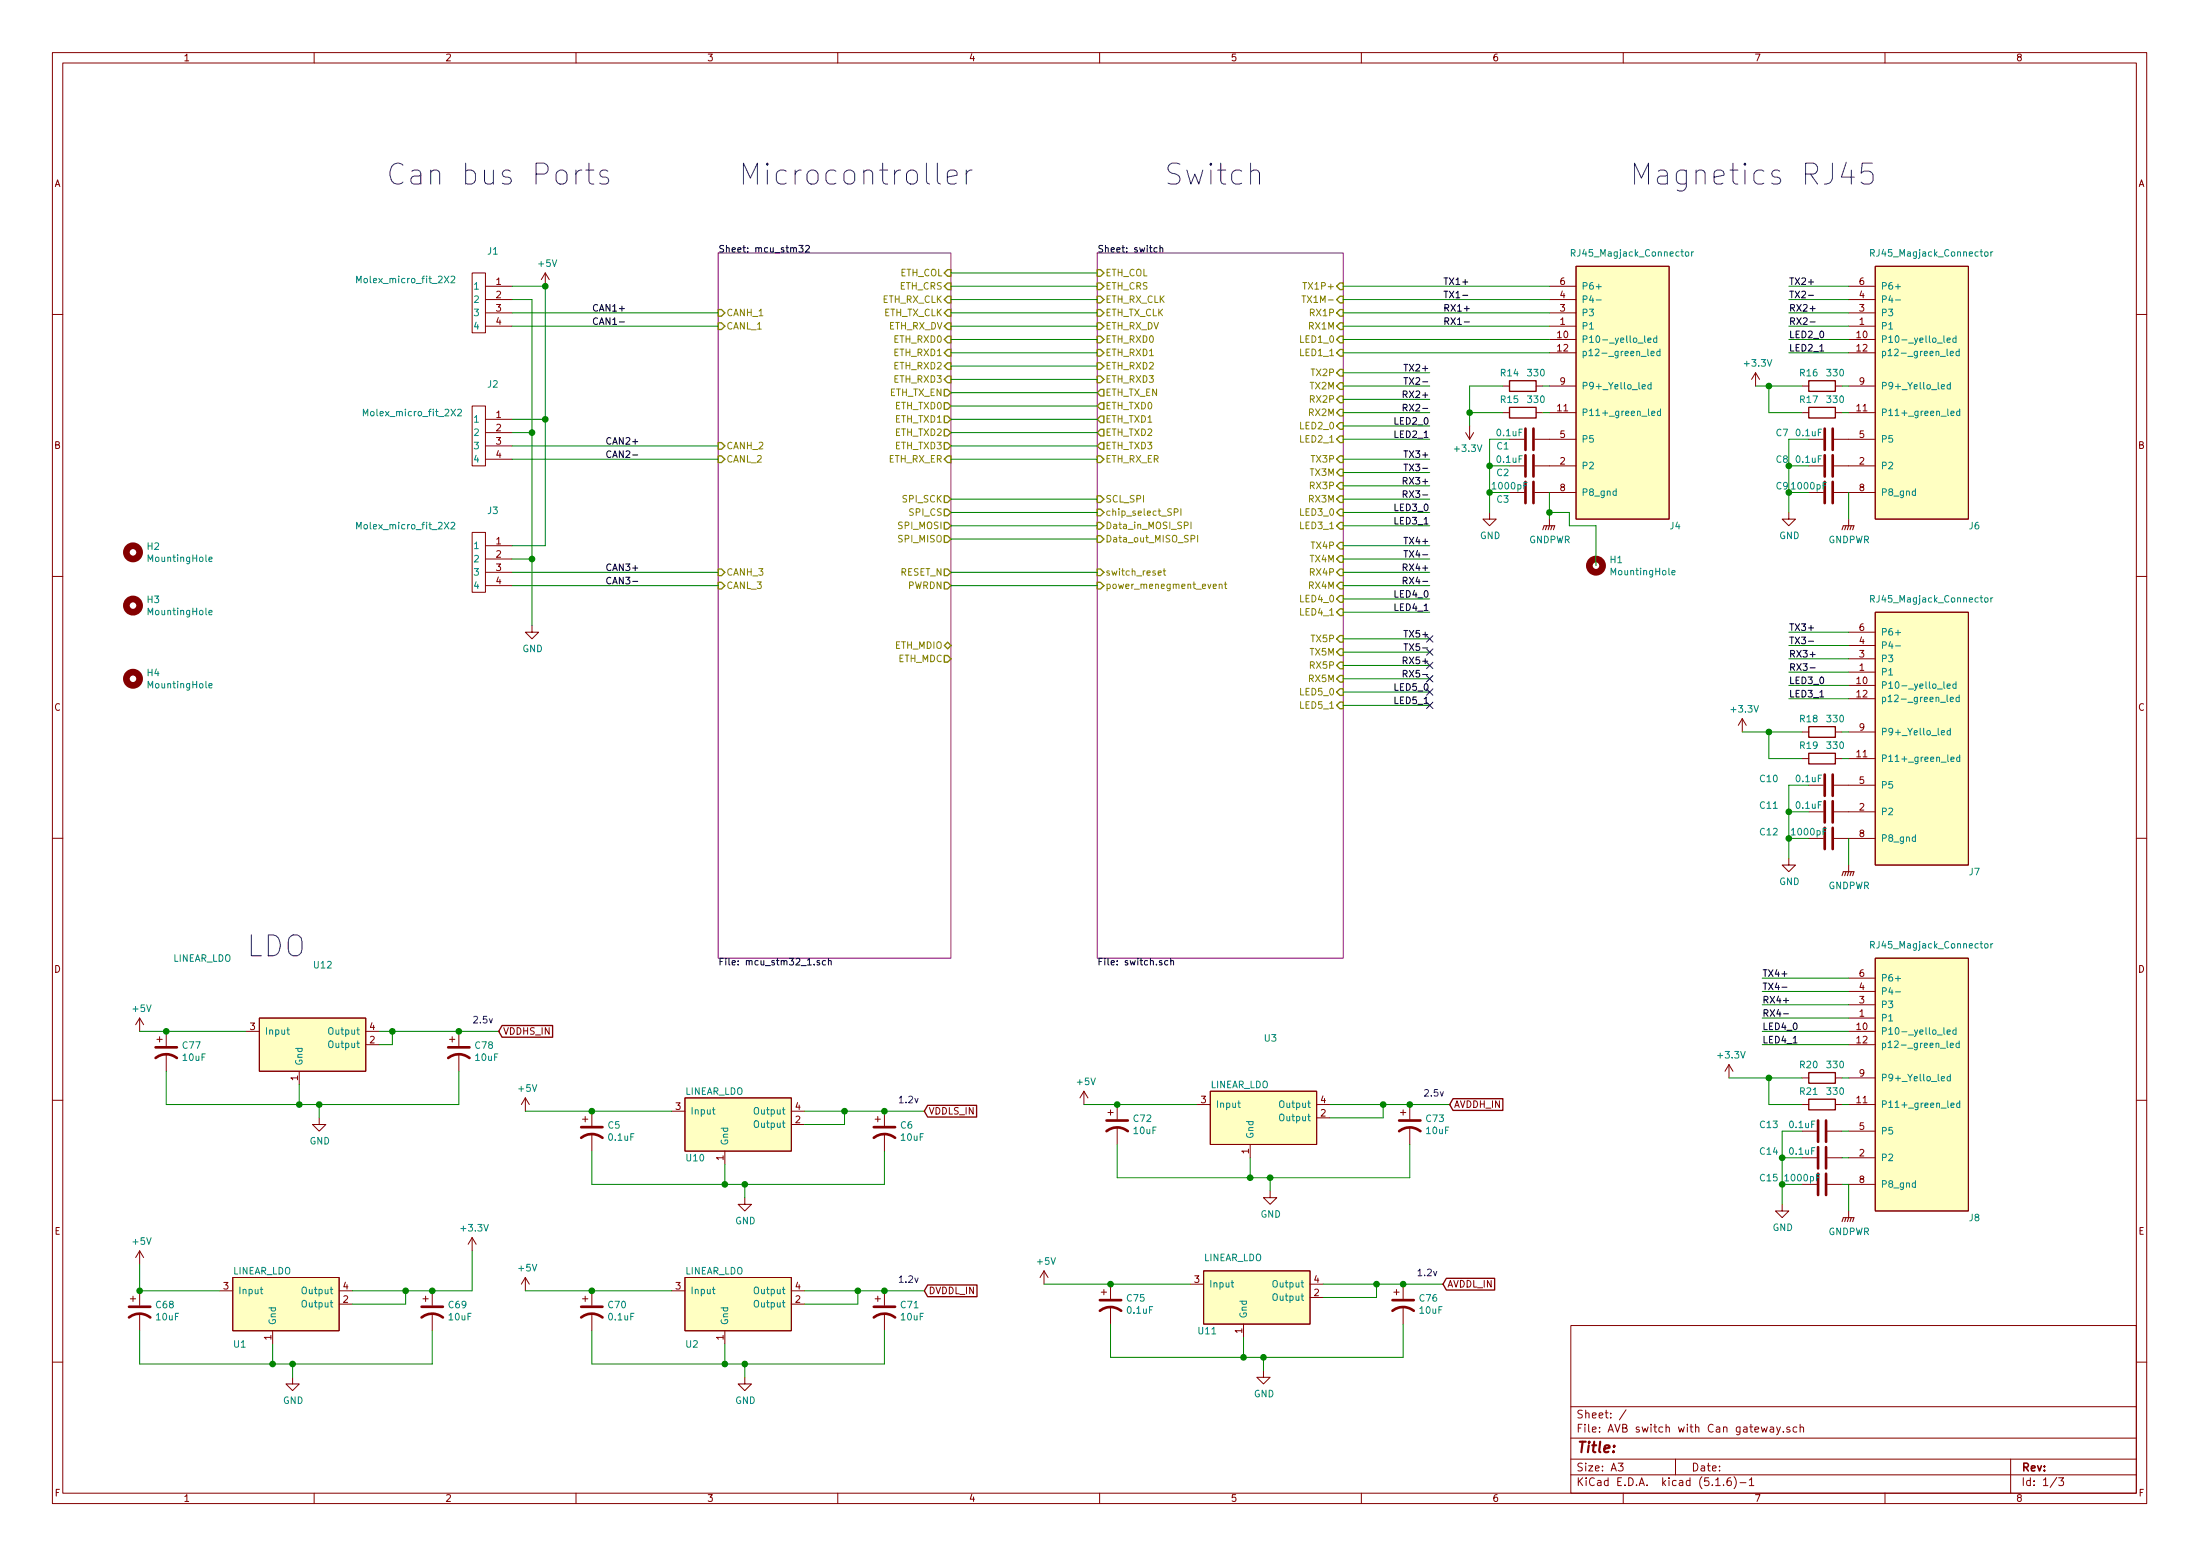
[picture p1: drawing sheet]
<svg xmlns="http://www.w3.org/2000/svg" width="420mm" height="297mm" viewBox="0 0 420 297" stroke-linecap="round" stroke-linejoin="round" font-family="sans-serif">
<g fill="none" stroke="#840000" stroke-width=".19">
<path d="M10 10h400v277h-400zM12 12h396v273.1h-396zM60 10v2M110 10v2M160 10v2M210 10v2M260 10v2M310 10v2M360 10v2M90.2 52.1h2.5v11.4h-2.5zM92.7 54.6h5.1M92.7 57.2h5.1"/>
<path d="M92.7 59.7h5.1M104.1 52.1l-.7 1.3M104.1 52.1v2.5M104.1 52.1l.8 1.3M295.9 54.6h5.1M295.9 57.2h5.1M295.9 59.7h5.1M301 50.8h17.8v48.3h-17.8zM353.1 54.6h5M353.1 57.2h5M353.1 59.7h5M358.1 50.8h17.8v48.3h-17.8z"/>
<path d="M10 60h2M90.2 77.5h2.5v11.4h-2.5zM92.7 62.3h5.1M287 73.7h1.3M287 78.8h1.3M293.4 73.7h1.2M293.4 78.8h1.2M295.9 62.3h5.1M295.9 73.7h5.1M295.9 78.8h5.1M295.9 64.8h5.1M295.9 67.3h5.1"/>
<path d="M335.3 71.2l-.8 1.2M335.3 71.2v2.5M335.3 71.2l.7 1.2M344.2 73.7h1.2M344.2 78.8h1.2M350.5 73.7h1.3M350.5 78.8h1.3M353.1 62.3h5M353.1 73.7h5M353.1 78.8h5M353.1 64.8h5M353.1 67.3h5"/>
<path d="M408 60h2M92.7 80h5.1M92.7 82.6h5.1M92.7 85.1h5.1M92.7 87.7h5.1M279.9 82.6l.8 1.3M280.7 81.3v2.6M281.4 82.6l-.7 1.3M284.5 97.8v1.3h1.2l-1.2 1.3-1.3-1.3h1.3M288.3 88.9h2.8M288.3 83.9h2.8M293.1 88.9h7.9"/>
<path d="M293.1 83.9h7.9M293.1 94h7.9M295.9 99.1v1.3M341.6 97.8v1.3h1.3l-1.3 1.3-1.2-1.3h1.2M345.4 88.9h2.8M345.4 83.9h2.8M350.3 88.9h7.8M350.3 83.9h7.8M350.3 94h7.8M353.1 99.1v1.3M10 110h2M90.2 101.6h2.5v11.5h-2.5z"/>
<path d="M92.7 104.2h5.1M92.7 106.7h5.1M92.7 109.3h5.1M92.7 111.8h5.1M101.6 119.4v1.3h1.3l-1.3 1.3-1.3-1.3h1.3M358.1 116.9h17.8v48.2h-17.8zM408 110h2M332.7 137.2l-.7 1.3M332.7 137.2v2.5M332.7 137.2l.8 1.3M344.2 139.7h1.2M350.5 139.7h1.3"/>
<path d="M353.1 139.7h5M353.1 128.3h5M353.1 130.8h5M353.1 125.8h5M353.1 123.2h5M353.1 120.7h5M353.1 133.4h5M344.2 144.8h1.2M345.4 155h2.8M345.4 149.9h2.8M350.3 155h7.8M350.3 149.9h7.8"/>
<path d="M350.5 144.8h1.3M353.1 144.8h5M10 160h2M341.6 163.9v1.2h1.3l-1.3 1.3-1.2-1.3h1.2M350.3 160.1h7.8M353.1 165.1v1.3M408 160h2M26.7 194.3v2.6M26.7 194.3l-.8 1.3M26.7 194.3l.7 1.3M30 198.4h1M30.5 197.9v1"/>
<path d="M31.7 196.9v2.8M47 196.9h2.5M49.5 194.3h20.3v10.2h-20.3zM69.8 196.9h2.6M69.8 199.4h2.6M85.9 198.4h1M86.4 197.9v1M87.6 196.9v2.8M353.1 196.9h5M353.1 199.4h5M353.1 194.3h5M353.1 191.8h5"/>
<path d="M353.1 189.3h5M353.1 186.7h5M358.1 182.9h17.8v48.3h-17.8zM10 210h2M31.7 201.2v3.3M57.1 204.5v2.5M61 213.4v1.3h1.2l-1.2 1.2-1.3-1.2h1.3M87.6 201.2v3.3M100.3 209.6l-.7 1.3M100.3 209.6v2.5M100.3 209.6l.8 1.3M111.3 213.7h1"/>
<path d="M111.8 213.1v1.1M113 212.1v2.8M113 216.4v3.3M128.3 212.1h2.5M130.8 209.6h20.3v10.1h-20.3zM138.4 219.7v2.6M151.1 212.1h2.6M151.1 214.7h2.6M167.1 213.7h1M167.6 213.1v1.1M168.9 212.1v2.8M168.9 216.4v3.3"/>
<path d="M207 208.3l-.8 1.3M207 208.3v2.6M207 208.3l.8 1.3M211.6 212.4h1M212.1 211.9v1M213.4 210.9v2.8M213.4 215.2v3.3M228.6 210.9h2.5M231.1 208.3h20.4v10.2h-20.4zM238.8 218.5v2.5M251.5 210.9h2.5M251.5 213.4h2.5"/>
<path d="M267.5 212.4h1M268 211.9v1M269.2 210.9v2.8M269.2 215.2v3.3M330.2 203.2l-.8 1.3M330.2 203.2v2.6M330.2 203.2l.8 1.3M344.2 210.9h1.2M344.2 205.8h1.2M344.2 215.9h2.8M349 215.9h2.8M350.5 210.9h1.3"/>
<path d="M350.5 205.8h1.3M353.1 210.9h5M353.1 205.8h5M353.1 215.9h5M408 210h2M26.7 238.8l-.8 1.3M26.7 238.8v2.5M26.7 238.8l.7 1.3M90.2 236.3l-.8 1.2M90.2 236.3v2.5M90.2 236.3l.7 1.2M142.2 228.6v1.3h1.3l-1.3 1.3-1.2-1.3h1.2"/>
<path d="M242.6 227.4v1.2h1.2l-1.2 1.3-1.3-1.3h1.3M340.4 229.9v1.3h1.2l-1.2 1.2-1.3-1.2h1.3M344.2 221h2.8M349 226.1h2.8M349 221h2.8M353.1 226.1h5M353.1 231.2v1.2M353.1 221h5M24.9 247.9h1M25.4 247.4v1M26.7 246.4v2.8M26.7 250.7v3.3"/>
<path d="M41.9 246.4h2.5M44.4 243.9h20.4v10.1h-20.4zM52.1 254v2.6M64.8 246.4h2.5M64.8 249h2.5M80.8 247.9h1M81.3 247.4v1M82.5 246.4v2.8M82.5 250.7v3.3M100.3 243.9v2.5M100.3 243.9l-.7 1.2M100.3 243.9l.8 1.2"/>
<path d="M111.3 247.9h1M111.8 247.4v1M113 246.4v2.8M113 250.7v3.3M128.3 246.4h2.5M130.8 243.9h20.3v10.1h-20.3zM138.4 254v2.6M151.1 246.4h2.6M151.1 249h2.6M167.1 247.9h1M167.6 247.4v1M168.9 246.4v2.8"/>
<path d="M168.9 250.7v3.3M199.4 242.6l-.8 1.3M199.4 242.6v2.5M199.4 242.6l.8 1.3M210.3 246.7h1M210.8 246.2v1M212.1 245.1v2.8M212.1 249.5v3.3M227.3 245.1h2.6M229.9 242.6h20.3v10.2h-20.3zM237.5 252.8v2.5M250.2 245.1h2.5"/>
<path d="M250.2 247.7h2.5M266.2 246.7h1M266.7 246.2v1M268 245.1v2.8M268 249.5v3.3M300 253h108v32.1h-108zM10 260h2M55.9 262.9v1.3h1.2l-1.2 1.3-1.3-1.3h1.3M142.2 262.9v1.3h1.3l-1.3 1.3-1.2-1.3h1.2M241.3 261.7v1.2h1.3l-1.3 1.3-1.3-1.3h1.3M300 278.5h108M300 274.5h108"/>
<path d="M300 268.5h108M309 279.3h1l-.5 .6 .4 .1v.7l-.2 .1-.7-.1M310.5 269.1l-1.2 2M320 278.5v3M338.1 272.5h.6v.9M338.7 272.8h-.5a.29 .29 0 0 0-.2 .3 .29 .29 0 0 0 .2 .3l.5-.1M339.3 272.4l.3 1M340 272.4l-.5 1.3-.2 .2M340.6 273.3v.1M341.8 272.5a.37 .37 0 0 0-.6 .1l.1 .2 .5 .2 .1 .1-.2 .3-.5-.1M343.2 272.5l-.5-.1-.3 .3 .1 .6 .2 .1 .5-.1M343.8 272.5h.1a.37 .37 0 0 1 .5 .1v.8"/>
<path d="M343.8 271.9v1.5M384 278.5v6.6M408 260h2M60 285.1v1.9M110 285.1v1.9M160 285.1v1.9M210 285.1v1.9M260 285.1v1.9M300 281.5h108M310 285.1v1.9M327.7 283.6h.8M329.2 283.5v.1"/>
<path d="M330.5 282.1a.59 .59 0 0 0-.7 .6l.1 .8 .5 .1 .2-.1 .1-.5-.2-.3h-.4l-.3 .3M331.2 281.9a1.71 1.71 0 0 1 0 2.3M332.3 283h1.2M334.1 282.5l.4-.4v1.5M334.1 283.6h.8M360 285.1v1.9M392.8 282l-1.3 2M393.2 282.1h.9l-.5 .6 .4 .1v.7l-.2 .1-.6-.1"/>
</g>
<path d="M137.2 48.3h44.4v134.6h-44.4zM209.5 48.3h47v134.6h-47z" fill="none" stroke="#840084" stroke-width=".19"/>
<g fill="none" stroke="#000" stroke-width=".19">
<path d="M152.6 46.8h.8l-.4 .5 .3 .2v.5l-.2 .1-.5-.1M153.8 47l.5-.2 .3 .4-.8 .9h.8M221 47.3h-.4l-.2 .2 .1 .6h.5M221.5 47.4l.2-.1h.3l.1 .8M221.5 46.8v1.3M279.3 56.4h1M279.7 58.9h.9M345.4 56.4h1M345.7 58.9h1M118.3 61.5h1M268 77.8h.6l.1-.2v-.3l-.7-.1v1.2M268 75.3l.6-.1 .1-.1v-.3l-.7-.2v1.3"/>
<path d="M268.1 69.6h.8M268.1 72.1h.8M268.3 77.8l.4 .6M268.5 72.1v1.3M279.7 61.5h.9M345.7 61.5h1M120.8 86.9h1M268 91.8h.6l.1-.2v-.3l-.7-.2v1.3M268 94.3h.6l.1-.2v-.3l-.7-.1v1.3M268.1 86.1h.8M268.1 88.6h.8M268.3 94.3l.4 .7"/>
<path d="M268.5 88.6v1.3M120.8 111h1M268 110.9l.6-.1 .1-.2v-.3l-.7-.1v1.3M268 108.3h.6l.1-.2v-.3l-.7-.1v1.2M268.1 105.1h.8M268.1 102.6h.8M268.3 110.9l.4 .6M268.5 105.1v1.3M268 126.1l.6-.1 .1-.1v-.3l-.7-.2v1.3M268 128.6h.6l.1-.2v-.3l-.7-.1v1.2M268.1 120.4h.8M268.1 122.9h.8"/>
<path d="M268.3 128.6l.4 .6M268.5 122.9v1.3M345.4 122.4h1M345.7 125h1M345.7 127.5h1M156.5 183.4h-.3l-.2 .2 .1 .1 .4 .2v.3h-.5M157.7 183.4h-.4l-.3 .2 .2 .6h.5M158.2 183.5l.2-.1h.3v.8M158.2 182.9v1.3M223 183.4h-.3l-.3 .2 .2 .6h.4M223.6 183.5l.2-.1h.3v.8M223.6 182.9v1.3"/>
<path d="M340.3 188.5h1M340.6 191h1M340.6 193.5h1"/>
</g>
<g fill="none" stroke="#848400" stroke-width=".25">
<path d="M137.2 59.1h.6l.6 .6-.6 .7h-.6zM181 51.5h.6v1.2h-.6l-.7-.6zM181 54h.6v1.3h-.6l-.7-.7zM181 56.6h.6v1.2h-.6l-.7-.6zM181 59.1h.6v1.3h-.6l-.7-.7zM209.5 51.5h.7l.6 .6-.6 .6h-.7zM209.5 54h.7l.6 .6-.6 .7h-.7zM209.5 56.6h.7l.6 .6-.6 .6h-.7zM209.5 59.1h.7l.6 .6-.6 .7h-.7zM255.9 59.1h.6v1.3h-.6l-.6-.7zM255.9 54h.6v1.3h-.6l-.6-.7zM255.9 56.6h.6v1.2h-.6l-.6-.6z"/>
<path d="M137.2 61.6h.6l.6 .7-.6 .6h-.6zM180.3 74.3h.7l.6 .7-.6 .6h-.7zM180.3 76.9h.7l.6 .6-.6 .6h-.7zM180.3 79.4h.7l.6 .6-.6 .7h-.7zM181 61.6h.6v1.3h-.6l-.7-.6zM181 64.2h.6v1.2h-.6l-.7-.6zM181 66.7h.6v1.3h-.6l-.7-.7zM181 69.3h.6v1.2h-.6l-.7-.6zM181 71.8h.6v1.3h-.6l-.7-.7zM209.5 61.6h.7l.6 .7-.6 .6h-.7zM209.5 64.2h.7l.6 .6-.6 .6h-.7zM209.5 66.7h.7l.6 .6-.6 .7h-.7z"/>
<path d="M209.5 69.3h.7l.6 .6-.6 .6h-.7zM209.5 71.8h.7l.6 .6-.6 .7h-.7zM210.2 74.3h.6v1.3h-.6l-.7-.6zM210.2 76.9h.6v1.2h-.6l-.7-.6zM255.9 61.6h.6v1.3h-.6l-.6-.6zM255.9 70.5h.6v1.3h-.6l-.6-.6zM255.9 73.1h.6v1.2h-.6l-.6-.6zM255.9 75.6h.6v1.3h-.6l-.6-.7zM255.9 78.1h.6v1.3h-.6l-.6-.6zM255.9 64.2h.6v1.2h-.6l-.6-.6zM255.9 66.7h.6v1.3h-.6l-.6-.7zM137.2 84.5h.6l.6 .6-.6 .7h-.6z"/>
<path d="M137.2 87h.6l.6 .7-.6 .6h-.6zM180.3 82h.7l.6 .6-.6 .6h-.7zM180.3 84.5h.7l.6 .6-.6 .7h-.7zM180.3 99.7h.7l.6 .7-.6 .6h-.7zM180.3 94.7h.7l.6 .6-.6 .6h-.7zM180.3 97.2h.7l.6 .6-.6 .7h-.7zM181 87h.6v1.3h-.6l-.7-.6zM209.5 80l.7-.6h.6v1.3h-.6zM209.5 82.6l.7-.6h.6v1.2h-.6zM209.5 87h.7l.6 .7-.6 .6h-.7zM209.5 94.7h.7l.6 .6-.6 .6h-.7zM209.5 97.2h.7l.6 .6-.6 .7h-.7z"/>
<path d="M209.5 99.7h.7l.6 .7-.6 .6h-.7zM210.2 84.5h.6v1.3h-.6l-.7-.7zM255.9 87h.6v1.3h-.6l-.6-.6zM255.9 89.6h.6v1.2h-.6l-.6-.6zM255.9 92.1h.6v1.3h-.6l-.6-.7zM255.9 94.7h.6v1.2h-.6l-.6-.6zM255.9 83.2h.6v1.3h-.6l-.6-.6zM255.9 80.7h.6v1.3h-.6l-.6-.7zM255.9 99.7h.6v1.3h-.6l-.6-.6zM255.9 97.2h.6v1.3h-.6l-.6-.7zM137.2 108.6h.6l.6 .7-.6 .6h-.6zM137.2 111.2h.6l.6 .6-.6 .6h-.6z"/>
<path d="M180.3 111.2h.7l.6 .6-.6 .6h-.7zM180.3 108.6h.7l.6 .7-.6 .6h-.7zM180.3 102.3h.7l.6 .6-.6 .6h-.7zM209.5 102.3h.7l.6 .6-.6 .6h-.7zM209.5 108.6h.7l.6 .7-.6 .6h-.7zM209.5 111.2h.7l.6 .6-.6 .6h-.7zM255.9 103.5h.6v1.3h-.6l-.6-.6zM255.9 106.1h.6v1.3h-.6l-.6-.7zM255.9 108.6h.6v1.3h-.6l-.6-.6zM255.9 111.2h.6v1.2h-.6l-.6-.6zM255.9 116.2h.6v1.3h-.6l-.6-.6zM255.9 113.7h.6v1.3h-.6l-.6-.7z"/>
<path d="M180.3 123.2l.7-.6 .6 .6-.6 .7zM180.3 125.1h.7l.6 .7-.6 .6h-.7zM255.9 121.3h.6v1.3h-.6l-.6-.6zM255.9 123.9h.6v1.2h-.6l-.6-.6zM255.9 126.4h.6v1.3h-.6l-.6-.7zM255.9 128.9h.6v1.3h-.6l-.6-.6zM255.9 134h.6v1.3h-.6l-.6-.6zM255.9 131.5h.6v1.3h-.6l-.6-.7z"/>
</g>
<g fill="none" stroke="#848400" stroke-width=".19">
<path d="M248.6 56.5h.8M248.8 53.9h.8M249 56.5v1.2M224.3 97.8l.6-.1 .1-.2-.1-.3-.6-.1v1.3M225.5 97.1v1.3M227.5 99.7v1.2M221.2 109.4l.6-.1-.1-.3h-.3l-.2 .2v.6h.5M222.1 109h.5M222.3 108.5v1.1l.3 .2M227.5 102.9l.6-.1v-.5l-.6-.1v1.3M228.7 102.2v1.3M231.7 111.9l.6-.1-.1-.2-.3-.1-.2 .2v.6h.5"/>
<path d="M232.8 111.6l.2-.1 .3 .1 .1 .8M232.8 111.5v.9M233.8 111.5h.5M234 111.1v1.1l.3 .2"/>
</g>
<g fill="none" stroke="#840000" stroke-width=".25">
<path d="M288.3 72.7h5.1v2h-5.1zM288.3 77.8h5.1v2h-5.1zM345.4 72.7h5.1v2h-5.1zM345.4 77.8h5.1v2h-5.1zM345.4 138.7h5.1v2.1h-5.1zM345.4 143.8h5.1v2h-5.1zM95.9 195.8h9.6v2.2h-9.6l-.7-1.1zM177.2 211h9.3v2.2h-9.3l-.7-1.1zM277.5 209.7h9.5v2.3h-9.5l-.6-1.1zM345.4 209.8h5.1v2.1h-5.1zM345.4 204.8h5.1v2h-5.1zM177.2 245.3h9.4v2.2h-9.4l-.7-1.1z"/>
<path d="M276.2 244h9.2v2.3h-9.2l-.6-1.2z"/>
</g>
<g fill="#ffffc2" stroke="#ffffc2" stroke-width=".19">
<path d="M130.8 209.6h20.3v10.1h-20.3z"/>
<path d="M229.9 242.6h20.3v10.2h-20.3z"/>
<path d="M49.5 194.3h20.3v10.2h-20.3z"/>
<path d="M44.4 243.9h20.4v10.1h-20.4z"/>
<path d="M130.8 243.9h20.3v10.1h-20.3z"/>
<path d="M231.1 208.3h20.4v10.2h-20.4z"/>
<path d="M301 50.8h17.8v48.3h-17.8z"/>
<path d="M358.1 116.9h17.8v48.2h-17.8z"/>
<path d="M358.1 50.8h17.8v48.3h-17.8z"/>
<path d="M358.1 182.9h17.8v48.3h-17.8z"/>
</g>
<g fill="none" stroke="#008484" stroke-width=".19">
<path d="M68.1 54v-1.3l.4 .9 .5-.9v1.3M86.1 52.8l.5-.1 .3 .4-.8 .9h.8M300.1 48.3l.7-.1v-.4l-.7-.2v1.3M304.9 57.3h.9M304.9 54.7h.9M322 48.1l.5 .1v.5l-.1 .2h-.3l-.2-.1zM323.1 48.1v.8M323.4 48.1l-.3 .2M357.3 48.3l.6-.1v-.4l-.6-.2v1.3M362 57.3h1M362 54.7h1M379.1 48.1l.5 .1 .1 .5-.1 .2h-.4l-.1-.1z"/>
<path d="M380.2 48.1v.8M380.6 48.1l-.4 .2M69.4 79.4v-1.3l.4 .9 .4-.9v1.3M87.4 78.2l.5-.1 .2 .4-.7 .9h.7M313.6 73.8l.6-.1v-.2l-.4-.1-.2 .2 .1 .6h.5M314.1 64.1v1.1l.2 .2M314.7 64.9l.6-.1v-.2l-.4-.1-.2 .2 .1 .6h.5M315.3 73.5l-.3-.1-.3 .2 .1 .6h.5M315.3 67.5l.6-.1-.1-.3h-.3l-.2 .1 .1 .7h.4M315.3 73v1.3M315.4 78.9l.7-.1-.1-.3h-.4l-.2 .2 .1 .6h.5M316.4 64.6l-.3-.1-.3 .3 .1 .5h.5"/>
<path d="M316.4 64.1v1.3M317 67.1h-.4l-.2 .2 .1 .6h.5M317 66.6v1.3M317.1 78.5h-.3l-.3 .2 .1 .6h.5M317.1 78.1v1.2M370.8 73.8l.6-.1-.1-.2-.4-.1-.1 .2v.6h.5M371.2 64.1v1.1l.2 .2M371.9 64.9l.6-.1-.1-.2-.4-.1-.1 .2v.6h.5M372.5 73.5l-.4-.1-.2 .2 .1 .6h.5M372.5 67.5l.6-.1-.1-.3h-.4l-.1 .1v.7h.5M372.5 73v1.3M372.6 78.9l.6-.1-.1-.3h-.3l-.2 .2v.6h.5"/>
<path d="M373.6 64.6l-.4-.1-.3 .3 .2 .5h.5M373.6 64.1v1.3M374.2 67.1h-.4l-.2 .2 .1 .6h.5M374.2 66.6v1.3M374.3 78.5h-.4l-.2 .2 .1 .6h.5M374.3 78.1v1.2M86.1 99.8l.5-.1 .3 .4-.8 .9h.8M308.7 93.8l-.4-.1-.2 .3 .1 .5h.5M308.7 93.3v1.3M365.8 93.8l-.3-.1-.3 .3 .1 .5h.5M365.8 93.3v1.3M39.9 106.8l.6-.1v-.3h-.4l-.2 .1 .1 .6h.5"/>
<path d="M39.9 116.9l.6-.1v-.2l-.4-.1-.2 .2 .1 .6h.5M68.1 101v-1.3l.4 .9 .5-.9v1.3M319.3 109.3l.6-.1v-.2l-.4-.1-.2 .2 .1 .6h.5M357.3 114.3l.6-.1v-.4l-.6-.1v1.2M379.1 114.2h.5l.1 .5-.1 .2h-.4l-.1-.1zM380.2 114.1v.8M380.6 114.1l-.4 .2M39.9 130.9l.6-.1v-.3h-.4l-.2 .2 .1 .6h.5M362 123.3h1M362 120.8h1M370.8 139.9l.6-.1-.1-.3h-.4l-.1 .1v.6h.5M371.2 130.1v1.1l.2 .2"/>
<path d="M371.9 131l.6-.1-.1-.3h-.4l-.1 .1v.7h.5M372.5 139.5h-.4l-.2 .2 .1 .5h.5M372.5 133.5l.6-.1-.1-.2-.4-.1-.1 .2v.6h.5M372.5 139v1.3M373.6 130.6h-.4l-.3 .2 .2 .6h.5M373.6 130.1v1.3M374.2 133.2l-.4-.1-.2 .2 .1 .6h.5M374.2 132.7v1.2M365.8 159.8h-.3l-.3 .2 .1 .6h.5M365.8 159.3v1.3M372.6 144.9l.6-.1-.1-.2-.3-.1-.2 .2v.6h.5M374.3 144.6l-.4-.1-.2 .3 .1 .5h.5"/>
<path d="M374.3 144.1v1.3M54.8 196.6h.5M55 196.2v1.1l.3 .1M357.3 180.4l.6-.1v-.5l-.6-.1v1.3M362 189.3h1M362 186.8h1M371.2 196.2v1.1l.2 .1M371.9 197l.6-.1-.1-.2-.4-.1-.1 .2v.6h.5M372.5 199.6l.6-.1-.1-.3-.4-.1-.1 .2v.6h.5M373.6 196.7l-.4-.1-.3 .2 .2 .6h.5M373.6 196.2v1.2M374.2 199.2l-.4-.1-.2 .3 .1 .5h.5"/>
<path d="M374.2 198.7v1.3M379.1 180.2l.5 .1 .1 .5-.1 .1-.4 .1-.1-.1zM380.2 180.1v.9M380.6 180.1l-.4 .3M136.1 211.8h.5M136.2 211.4v1.1l.4 .2M236.4 210.6h.5M236.6 210.1v1.1l.3 .2M370.8 205.9l.6-.1-.1-.3h-.4l-.1 .2v.6h.5M372.5 205.5h-.4l-.2 .2 .1 .6h.5M372.5 205.1v1.2M372.6 211l.6-.1-.1-.3h-.3l-.2 .2v.6h.5"/>
<path d="M374.3 210.6h-.4l-.2 .2 .1 .6h.5M374.3 210.1v1.3M365.8 225.9l-.3-.1-.3 .2 .1 .6h.5M365.8 225.4v1.3M49.7 246.1h.5M49.9 245.7v1.1l.3 .2M136.1 246.1h.5M136.2 245.7v1.1l.4 .2M235.1 244.9h.5M235.3 244.4v1.1l.3 .2"/>
</g>
<g fill="none" stroke="#840000" stroke-width=".51">
<path d="M291.3 81.8v4.1M291.3 86.9v4.1M291.3 92v4M292.9 81.8v4.1M292.9 86.9v4.1M292.9 92v4M348.5 81.8v4.1M348.5 86.9v4.1M348.5 92v4M350 81.8v4.1M350 86.9v4.1M350 92v4"/>
<path d="M348.5 147.9v4M348.5 152.9v4.1M348.5 158v4.1M350 147.9v4M350 152.9v4.1M350 158v4.1M29.7 199.9h4.1M85.6 199.9h4.1M29.7 202a3.3 3.3 0 0 1 4.1 0M85.6 202a3.3 3.3 0 0 1 4.1 0M111 217.2a3.3 3.3 0 0 1 4.1 0M111 215.2h4.1"/>
<path d="M166.9 217.2a3.3 3.3 0 0 1 4 0M166.9 215.2h4M211.3 215.9a3.3 3.3 0 0 1 4.1 0M211.3 213.9h4.1M267.2 215.9a3.3 3.3 0 0 1 4.1 0M267.2 213.9h4.1M347.2 213.9v4.1M347.2 219v4M348.7 213.9v4.1M348.7 219v4M347.2 224.1v4M348.7 224.1v4"/>
<path d="M24.6 251.5a3.3 3.3 0 0 1 4.1 0M24.6 249.5h4.1M80.5 251.5a3.3 3.3 0 0 1 4.1 0M80.5 249.5h4.1M111 251.5a3.3 3.3 0 0 1 4.1 0M111 249.5h4.1M166.9 251.5a3.3 3.3 0 0 1 4 0M166.9 249.5h4M210.1 250.2a3.3 3.3 0 0 1 4 0M210.1 248.2h4M265.9 250.2a3.3 3.3 0 0 1 4.1 0M265.9 248.2h4.1"/>
</g>
<g fill="none" stroke="#840000" stroke-width="1.3">
<circle cx="25.4" cy="115.6" r="1.27"/>
<circle cx="25.4" cy="105.4" r="1.27"/>
<circle cx="304.8" cy="108" r="1.27"/>
<circle cx="25.4" cy="129.6" r="1.27"/>
</g>
<g fill="none" stroke="#840000" stroke-width=".2">
<path d="M294.6 101.1l.3-.7h2l-.2 .7M295.4 100.4l-.3 .7M295.9 100.4l-.2 .7M296.4 100.4l-.2 .7M351.8 101.1l.2-.7h2.1l-.3 .7M352.6 100.4l-.3 .7M353.1 100.4l-.3 .7M353.6 100.4l-.3 .7M351.8 167.2l.2-.8h2.1l-.3 .8M352.6 166.4l-.3 .8M353.1 166.4l-.3 .8M353.6 166.4l-.3 .8"/>
<path d="M351.8 233.2l.2-.8h2.1l-.3 .8M352.6 232.4l-.3 .8M353.1 232.4l-.3 .8M353.6 232.4l-.3 .8"/>
</g>
<g fill="none" stroke="#008400" stroke-width=".19">
<path d="M97.8 57.2h3.8v62.2M97.8 54.6h6.3v49.6h-6.3M97.8 59.7h39.4M181.6 59.7h27.9M181.6 57.2h27.9M181.6 54.6h27.9M181.6 52.1h27.9M256.5 59.7h39.4M256.5 57.2h39.4M256.5 54.6h39.4M341.6 59.7h11.5M341.6 57.2h11.5"/>
<path d="M341.6 54.6h11.5M97.8 62.3h39.4M181.6 67.3h27.9M181.6 64.8h27.9M181.6 62.3h27.9M181.6 69.9h27.9M181.6 72.4h27.9M181.6 75h27.9M181.6 77.5h27.9M256.5 73.7h16.5M256.5 78.8h16.5M256.5 67.3h39.4"/>
<path d="M256.5 64.8h39.4M256.5 62.3h39.4M256.5 76.2h16.5M256.5 71.2h16.5M280.7 78.8h6.3M287 73.7h-6.3v7.6M294.6 73.7h1.3M294.6 78.8h1.3M335.3 73.7h8.9M337.8 73.7v5.1h6.4M341.6 67.3h11.5M341.6 64.8h11.5"/>
<path d="M341.6 62.3h11.5M351.8 73.7h1.3M351.8 78.8h1.3M97.8 87.7h39.4M97.8 80h6.3M97.8 82.6h3.8M97.8 85.1h39.4M181.6 97.8h27.9M181.6 95.3h27.9M181.6 87.7h27.9M181.6 80h27.9M181.6 82.6h27.9"/>
<path d="M181.6 85.1h27.9M256.5 97.8h16.5M256.5 95.3h16.5M256.5 92.7h16.5M256.5 87.7h16.5M256.5 90.2h16.5M256.5 83.9h16.5M256.5 81.3h16.5M284.5 94h3.8M284.5 88.9h3.8M288.3 83.9h-3.8v13.9M295.9 97.8h3.8v2.6h5.1v7.6"/>
<path d="M295.9 94v5.1M341.6 94h3.8M341.6 88.9h3.8M345.4 83.9h-3.8v13.9M353.1 94v5.1M97.8 111.8h39.4M97.8 109.3h39.4M97.8 106.7h3.8M181.6 100.4h27.9M181.6 111.8h27.9M181.6 109.3h27.9M181.6 102.9h27.9"/>
<path d="M256.5 100.4h16.5M256.5 104.2h16.5M256.5 116.9h16.5M256.5 114.3h16.5M256.5 111.8h16.5M256.5 109.3h16.5M256.5 106.7h16.5M256.5 132.1h16.5M256.5 129.6h16.5M256.5 127h16.5M256.5 122h16.5M256.5 124.5h16.5"/>
<path d="M256.5 134.7h16.5M332.7 139.7h11.5M337.8 139.7v5.1h6.4M341.6 125.8h11.5M341.6 133.4h11.5M341.6 130.8h11.5M341.6 128.3h11.5M341.6 123.2h11.5M341.6 120.7h11.5M351.8 139.7h1.3M341.6 155h3.8M345.4 149.9h-3.8v14"/>
<path d="M351.8 144.8h1.3M341.6 160.1h3.8M353.1 160.1v5M26.7 196.9h20.3M72.4 196.9h22.8M74.9 196.9v2.5h-2.5M336.5 196.9h16.6M336.5 199.4h16.6M336.5 194.3h16.6M336.5 191.8h16.6M336.5 186.7h16.6M336.5 189.3h16.6"/>
<path d="M31.7 204.5v6.4h55.9v-6.4M57.1 207v3.9M61 210.9v2.5M100.3 212.1h28M113 219.7v6.4h55.9v-6.4M153.7 212.1h22.8M161.3 212.1v2.6h-7.6M207 210.9h21.6M213.4 218.5v6.3h55.8v-6.3M254 210.9h22.9M264.2 210.9v2.5h-10.2M330.2 205.8h14"/>
<path d="M337.8 205.8v5.1h6.4M344.2 215.9h-3.8v14M351.8 205.8h1.3M351.8 210.9h1.3M351.8 215.9h1.3M90.2 238.8v7.6h-22.9M138.4 222.3v3.8M142.2 226.1v2.5M238.8 221v3.8M242.6 224.8v2.6M340.4 226.1h3.8M340.4 221h3.8"/>
<path d="M351.8 226.1h1.3v5.1M351.8 221h1.3M26.7 241.3v5.1h15.2M26.7 254v6.4h55.8v-6.4M52.1 256.6v3.8M77.5 246.4v2.6h-10.2M100.3 246.4h28M113 254v6.4h55.9v-6.4M138.4 256.6v3.8M153.7 246.4h22.8M163.8 246.4v2.6h-10.1M199.4 245.1h27.9"/>
<path d="M212.1 252.8v6.3h55.9v-6.3M237.5 255.3v3.8M241.3 259.1v2.6M252.7 245.1h22.9M262.9 245.1v2.6h-10.2M55.9 260.4v2.5M142.2 260.4v2.5"/>
</g>
<path d="M111.1 32.5a1.05 1.05 0 0 0-1.1 .7M111.9 32.5h1.5M112.5 31.2v3.4l.1 .4 .8 .1M116.1 32.7l-.4-.2h-.6l-.4 .2-.1 .4 .1 .5 1.4 .4 .2 .4-.2 .6-.4 .1h-.8l-.3-.1M179 31.2v3.4l.2 .4 .4 .1M180.9 33.8l1.9-.4-.2-.7-.4-.2h-.7l-.4 .2-.2 .4v1.5l.2 .4 .4 .1h.7l.4-.1M184.5 32.5v2.6M185.6 32.5a1.05 1.05 0 0 0-1.1 .7M238.8 32.9a.98 .98 0 0 1 1.7 .2v2M352.6 31l-.9 2.8h2.4M353.6 32.5v2.6M357.6 31.2h-1.9l-.3 1.9 .6-.4h1l.4 .2 .3 .5v1l-.1 .4-.6 .3h-1l-.6-.3" fill="none" stroke="#0000c2" stroke-width=".19"/>
<g fill="#008400" stroke="#008400" stroke-width=".25">
<circle cx="341.6" cy="155" r=".51"/>
<circle cx="87.6" cy="196.9" r=".51"/>
<circle cx="74.9" cy="196.9" r=".51"/>
<circle cx="168.9" cy="246.4" r=".51"/>
<circle cx="241.3" cy="259.1" r=".51"/>
<circle cx="242.6" cy="224.8" r=".51"/>
<circle cx="31.8" cy="196.9" r=".51"/>
<circle cx="113" cy="246.4" r=".51"/>
<circle cx="341.6" cy="94" r=".51"/>
<circle cx="142.2" cy="226.1" r=".51"/>
<circle cx="104.1" cy="80" r=".51"/>
<circle cx="341.6" cy="88.9" r=".51"/>
<circle cx="142.2" cy="260.4" r=".51"/>
<circle cx="138.4" cy="226.1" r=".51"/>
<circle cx="82.6" cy="246.4" r=".51"/>
<circle cx="101.6" cy="82.6" r=".51"/>
<circle cx="168.9" cy="212.1" r=".51"/>
<circle cx="284.5" cy="94" r=".51"/>
<circle cx="113" cy="212.1" r=".51"/>
<circle cx="55.9" cy="260.4" r=".51"/>
<circle cx="284.5" cy="88.9" r=".51"/>
<circle cx="77.5" cy="246.4" r=".51"/>
<circle cx="57.2" cy="210.9" r=".51"/>
<circle cx="26.7" cy="246.4" r=".51"/>
<circle cx="213.4" cy="210.9" r=".51"/>
<circle cx="295.9" cy="97.8" r=".51"/>
<circle cx="280.7" cy="78.8" r=".51"/>
<circle cx="52.1" cy="260.4" r=".51"/>
<circle cx="337.8" cy="73.7" r=".51"/>
<circle cx="337.8" cy="139.7" r=".51"/>
<circle cx="337.8" cy="205.8" r=".51"/>
<circle cx="138.4" cy="260.4" r=".51"/>
<circle cx="104.1" cy="54.6" r=".51"/>
<circle cx="101.6" cy="106.7" r=".51"/>
<circle cx="161.3" cy="212.1" r=".51"/>
<circle cx="238.8" cy="224.8" r=".51"/>
<circle cx="61" cy="210.9" r=".51"/>
<circle cx="237.5" cy="259.1" r=".51"/>
<circle cx="268" cy="245.1" r=".51"/>
<circle cx="212.1" cy="245.1" r=".51"/>
<circle cx="340.4" cy="226.1" r=".51"/>
<circle cx="262.9" cy="245.1" r=".51"/>
<circle cx="269.2" cy="210.9" r=".51"/>
<circle cx="264.2" cy="210.9" r=".51"/>
<circle cx="340.4" cy="221" r=".51"/>
<circle cx="163.8" cy="246.4" r=".51"/>
<circle cx="341.6" cy="160.1" r=".51"/>
</g>
<path d="M272.4 121.3l1.3 1.3M272.4 123.9l1.3 1.2M272.4 134l1.3 1.3M272.4 131.5l1.3 1.2M272.4 126.4l1.3 1.2M272.4 129l1.3 1.2M273.7 121.3l-1.3 1.3M273.7 123.9l-1.3 1.2M273.7 134l-1.3 1.3M273.7 131.5l-1.3 1.2M273.7 126.4l-1.3 1.2M273.7 129l-1.3 1.2" fill="none" stroke="#000084" stroke-width=".19"/>
<g font-size="5.6" fill="#0000c2">
<text x="73.7" y="35.3">Can bus Ports</text>
<text x="141" y="35.3">Microcontroller</text>
<text x="222.2" y="35.3">Switch</text>
<text x="311.1" y="35.3">Magnetics RJ45</text>
<text x="47" y="182.7">LDO</text>
</g>
<text font-size="2.8" fill="#840000" x="301" y="277.3">Title:</text>
<g font-size="2.1" fill="#840000">
<text x="301" y="273.5">File: AVB switch with Can gateway.sch</text>
<text x="301" y="270.8">Sheet: /</text>
<text x="301" y="280.9">Size: A3</text>
<text x="323" y="280.9">Date:</text>
<text x="386" y="280.9">Rev:</text>
<text x="301" y="283.7">KiCad E.D.A. kicad (5.1.6)-1</text>
<text x="386" y="283.7">Id: 1/3</text>
</g>
<g font-size="1.8" fill="#840000">
<text x="35" y="11.7">1</text>
<text x="85" y="11.7">2</text>
<text x="135" y="11.7">3</text>
<text x="185" y="11.7">4</text>
<text x="235" y="11.7">5</text>
<text x="285" y="11.7">6</text>
<text x="335" y="11.7">7</text>
<text x="385" y="11.7">8</text>
<text x="10.4" y="35.7">A</text>
<text x="408.4" y="35.7">A</text>
<text x="94.8" y="54.4">1</text>
<text x="94.8" y="56.9">2</text>
<text x="94.8" y="59.5">3</text>
<text x="298" y="59.5">3</text>
<text x="298" y="56.9">4</text>
<text x="298" y="54.4">6</text>
<text x="355.1" y="59.5">3</text>
<text x="355.1" y="56.9">4</text>
<text x="355.1" y="54.4">6</text>
<text x="94.8" y="62">4</text>
<text x="297.5" y="64.6">10</text>
<text x="298" y="62">1</text>
<text x="354.6" y="64.6">10</text>
<text x="355.1" y="62">1</text>
<text x="297.5" y="67.1">12</text>
<text x="354.6" y="67.1">12</text>
<text x="298" y="73.4">9</text>
<text x="355.1" y="73.4">9</text>
<text x="94.8" y="79.8">1</text>
<text x="94.8" y="82.3">2</text>
<text x="297.5" y="78.5">11</text>
<text x="298" y="83.6">5</text>
<text x="354.6" y="78.5">11</text>
<text x="355.1" y="83.6">5</text>
<text x="10.4" y="85.7">B</text>
<text x="94.8" y="84.9">3</text>
<text x="94.8" y="87.4">4</text>
<text x="298" y="88.7">2</text>
<text x="355.1" y="88.7">2</text>
<text x="408.4" y="85.7">B</text>
<text x="298" y="93.8">8</text>
<text x="355.1" y="93.8">8</text>
<text x="94.8" y="103.9">1</text>
<text x="94.8" y="106.5">2</text>
<text x="94.8" y="109">3</text>
<text x="94.8" y="111.5">4</text>
<text x="355.1" y="125.5">3</text>
<text x="355.1" y="123">4</text>
<text x="355.1" y="120.4">6</text>
<text x="354.6" y="130.6">10</text>
<text x="355.1" y="128.1">1</text>
<text x="10.4" y="135.7">C</text>
<text x="354.6" y="133.1">12</text>
<text x="408.4" y="135.7">C</text>
<text x="355.1" y="139.5">9</text>
<text x="354.6" y="144.6">11</text>
<text x="355.1" y="149.6">5</text>
<text x="355.1" y="154.7">2</text>
<text x="355.1" y="159.8">8</text>
<text x="10.4" y="185.7">D</text>
<text x="408.4" y="185.7">D</text>
<text x="355.1" y="191.6">3</text>
<text x="355.1" y="189">4</text>
<text x="355.1" y="186.5">6</text>
<text x="47.8" y="196.6">3</text>
<text x="70.6" y="196.6">4</text>
<text x="96" y="197.5">VDDHS_IN</text>
<text x="354.6" y="196.6">10</text>
<text x="355.1" y="194.1">1</text>
<text x="70.6" y="199.2">2</text>
<text x="354.6" y="199.2">12</text>
<text x="56.9" y="206.3" transform="rotate(-90 56.9 206.3)">1</text>
<text x="355.1" y="205.5">9</text>
<text x="129.1" y="211.9">3</text>
<text x="151.9" y="211.9">4</text>
<text x="151.9" y="214.4">2</text>
<text x="177.3" y="212.8">VDDLS_IN</text>
<text x="229.4" y="210.6">3</text>
<text x="252.2" y="210.6">4</text>
<text x="252.2" y="213.1">2</text>
<text x="277.6" y="211.5">AVDDH_IN</text>
<text x="354.6" y="210.6">11</text>
<text x="355.1" y="215.7">5</text>
<text x="138.2" y="221.5" transform="rotate(-90 138.2 221.5)">1</text>
<text x="238.5" y="220.2" transform="rotate(-90 238.5 220.2)">1</text>
<text x="355.1" y="220.8">2</text>
<text x="355.1" y="225.8">8</text>
<text x="10.4" y="235.7">E</text>
<text x="408.4" y="235.7">E</text>
<text x="228.1" y="244.9">3</text>
<text x="251" y="244.9">4</text>
<text x="276.4" y="245.8">AVDDL_IN</text>
<text x="42.7" y="246.2">3</text>
<text x="65.6" y="246.2">4</text>
<text x="65.6" y="248.7">2</text>
<text x="129.1" y="246.2">3</text>
<text x="151.9" y="246.2">4</text>
<text x="151.9" y="248.7">2</text>
<text x="177.3" y="247.1">DVDDL_IN</text>
<text x="251" y="247.4">2</text>
<text x="51.8" y="255.8" transform="rotate(-90 51.8 255.8)">1</text>
<text x="138.2" y="255.8" transform="rotate(-90 138.2 255.8)">1</text>
<text x="237.2" y="254.5" transform="rotate(-90 237.2 254.5)">1</text>
<text x="10.5" y="285.7">F</text>
<text x="35" y="286.7">1</text>
<text x="85" y="286.7">2</text>
<text x="135" y="286.7">3</text>
<text x="185" y="286.7">4</text>
<text x="235" y="286.7">5</text>
<text x="285" y="286.7">6</text>
<text x="335" y="286.7">7</text>
<text x="385" y="286.7">8</text>
<text x="408.5" y="285.7">F</text>
</g>
<g font-size="1.8" fill="#008484">
<text x="93.2" y="48.6">J1</text>
<text x="102.9" y="50.9">+5V</text>
<text x="300.7" y="49">RJ45_Magjack_Connector</text>
<text x="357.8" y="49">RJ45_Magjack_Connector</text>
<text x="68.7" y="54.1">Molex_micro_fit_2X2</text>
<text x="90.7" y="55.3">1</text>
<text x="90.7" y="57.8">2</text>
<text x="302" y="57.8">P4-</text>
<text x="302" y="55.3">P6+</text>
<text x="359.2" y="57.8">P4-</text>
<text x="359.2" y="55.3">P6+</text>
<text x="90.7" y="60.4">3</text>
<text x="90.7" y="62.9">4</text>
<text x="302" y="62.9">P1</text>
<text x="302" y="65.4">P10-_yello_led</text>
<text x="302" y="60.4">P3</text>
<text x="359.2" y="62.9">P1</text>
<text x="359.2" y="65.4">P10-_yello_led</text>
<text x="359.2" y="60.4">P3</text>
<text x="286.7" y="71.8">R14</text>
<text x="291.9" y="71.8">330</text>
<text x="302" y="68">p12-_green_led</text>
<text x="333.3" y="70">+3.3V</text>
<text x="343.8" y="71.8">R16</text>
<text x="349" y="71.8">330</text>
<text x="359.2" y="68">p12-_green_led</text>
<text x="93.2" y="74">J2</text>
<text x="286.7" y="76.9">R15</text>
<text x="291.9" y="76.9">330</text>
<text x="302" y="74.3">P9+_Yello_led</text>
<text x="343.8" y="76.9">R17</text>
<text x="349" y="76.9">330</text>
<text x="359.2" y="74.3">P9+_Yello_led</text>
<text x="70" y="79.5">Molex_micro_fit_2X2</text>
<text x="90.7" y="80.7">1</text>
<text x="90.7" y="83.2">2</text>
<text x="286" y="83.3">0.1uF</text>
<text x="302" y="79.4">P11+_green_led</text>
<text x="339.2" y="83.3">C7</text>
<text x="343.1" y="83.3">0.1uF</text>
<text x="359.2" y="79.4">P11+_green_led</text>
<text x="90.7" y="85.8">3</text>
<text x="90.7" y="88.3">4</text>
<text x="278" y="86.3">+3.3V</text>
<text x="285.9" y="85.8">C1</text>
<text x="286" y="88.4">0.1uF</text>
<text x="302" y="89.6">P2</text>
<text x="302" y="84.5">P5</text>
<text x="339.2" y="88.4">C8</text>
<text x="343.1" y="88.4">0.1uF</text>
<text x="359.2" y="89.6">P2</text>
<text x="359.2" y="84.5">P5</text>
<text x="285.2" y="93.4">1000pF</text>
<text x="285.9" y="96">C3</text>
<text x="285.9" y="90.9">C2</text>
<text x="302" y="94.7">P8_gnd</text>
<text x="339.2" y="93.4">C9</text>
<text x="342.4" y="93.4">1000pF</text>
<text x="359.2" y="94.7">P8_gnd</text>
<text x="68.7" y="101.1">Molex_micro_fit_2X2</text>
<text x="93.2" y="98.1">J3</text>
<text x="319" y="101.1">J4</text>
<text x="376.1" y="101.1">J6</text>
<text x="28.2" y="105">H2</text>
<text x="28.5" y="107.3">MountingHole</text>
<text x="90.7" y="104.8">1</text>
<text x="90.7" y="107.4">2</text>
<text x="282.7" y="102.9">GND</text>
<text x="292" y="103.7">GNDPWR</text>
<text x="307.6" y="107.5">H1</text>
<text x="339.8" y="102.9">GND</text>
<text x="349.1" y="103.7">GNDPWR</text>
<text x="90.7" y="109.9">3</text>
<text x="90.7" y="112.4">4</text>
<text x="307.9" y="109.8">MountingHole</text>
<text x="28.2" y="115.1">H3</text>
<text x="28.5" y="117.4">MountingHole</text>
<text x="357.8" y="115">RJ45_Magjack_Connector</text>
<text x="99.8" y="124.5">GND</text>
<text x="359.2" y="123.9">P4-</text>
<text x="359.2" y="121.3">P6+</text>
<text x="28.2" y="129.1">H4</text>
<text x="28.5" y="131.4">MountingHole</text>
<text x="359.2" y="128.9">P1</text>
<text x="359.2" y="131.5">P10-_yello_led</text>
<text x="359.2" y="126.4">P3</text>
<text x="330.8" y="136">+3.3V</text>
<text x="343.8" y="137.9">R18</text>
<text x="349" y="137.9">330</text>
<text x="359.2" y="134">p12-_green_led</text>
<text x="343.8" y="143">R19</text>
<text x="349" y="143">330</text>
<text x="359.2" y="140.4">P9+_Yello_led</text>
<text x="336.2" y="149.3">C10</text>
<text x="343.1" y="149.3">0.1uF</text>
<text x="359.2" y="145.5">P11+_green_led</text>
<text x="336.2" y="154.4">C11</text>
<text x="343.1" y="154.4">0.1uF</text>
<text x="359.2" y="155.6">P2</text>
<text x="359.2" y="150.5">P5</text>
<text x="336.2" y="159.5">C12</text>
<text x="342.4" y="159.5">1000pF</text>
<text x="359.2" y="160.7">P8_gnd</text>
<text x="376.1" y="167.1">J7</text>
<text x="339.8" y="168.9">GND</text>
<text x="349.1" y="169.7">GNDPWR</text>
<text x="33" y="183.6">LINEAR_LDO</text>
<text x="60" y="184.9">U12</text>
<text x="357.8" y="181.1">RJ45_Magjack_Connector</text>
<text x="359.2" y="189.9">P4-</text>
<text x="359.2" y="187.4">P6+</text>
<text x="25.5" y="193.2">+5V</text>
<text x="50.5" y="197.5">Input</text>
<text x="63" y="197.5">Output</text>
<text x="359.2" y="195">P1</text>
<text x="359.2" y="197.5">P10-_yello_led</text>
<text x="359.2" y="192.4">P3</text>
<text x="35" y="200.2">C77</text>
<text x="35" y="202.5">10uF</text>
<text x="57.8" y="203.5" transform="rotate(-90 57.8 203.5)">Gnd</text>
<text x="63" y="200.1">Output</text>
<text x="90.8" y="200.2">C78</text>
<text x="90.9" y="202.5">10uF</text>
<text x="241.5" y="198.8">U3</text>
<text x="328.2" y="202.1">+3.3V</text>
<text x="343.8" y="203.9">R20</text>
<text x="349" y="203.9">330</text>
<text x="359.2" y="200.1">p12-_green_led</text>
<text x="99.1" y="208.4">+5V</text>
<text x="130.8" y="209">LINEAR_LDO</text>
<text x="205.8" y="207.1">+5V</text>
<text x="231.1" y="207.7">LINEAR_LDO</text>
<text x="343.8" y="209">R21</text>
<text x="349" y="209">330</text>
<text x="359.2" y="206.4">P9+_Yello_led</text>
<text x="116.2" y="215.5">C5</text>
<text x="131.8" y="212.8">Input</text>
<text x="144.3" y="212.8">Output</text>
<text x="144.3" y="215.3">Output</text>
<text x="172" y="215.5">C6</text>
<text x="216.6" y="214.2">C72</text>
<text x="232.2" y="211.5">Input</text>
<text x="244.7" y="211.5">Output</text>
<text x="244.7" y="214">Output</text>
<text x="272.4" y="214.2">C73</text>
<text x="336.2" y="215.4">C13</text>
<text x="341.9" y="215.4">0.1uF</text>
<text x="359.2" y="211.5">P11+_green_led</text>
<text x="59.1" y="218.5">GND</text>
<text x="116.3" y="217.8">0.1uF</text>
<text x="131.1" y="221.7">U10</text>
<text x="139.1" y="218.7" transform="rotate(-90 139.1 218.7)">Gnd</text>
<text x="172.2" y="217.8">10uF</text>
<text x="216.6" y="216.5">10uF</text>
<text x="239.4" y="217.5" transform="rotate(-90 239.4 217.5)">Gnd</text>
<text x="272.5" y="216.5">10uF</text>
<text x="336.2" y="220.4">C14</text>
<text x="341.9" y="220.4">0.1uF</text>
<text x="359.2" y="221.7">P2</text>
<text x="359.2" y="216.6">P5</text>
<text x="336.2" y="225.5">C15</text>
<text x="341.1" y="225.5">1000pF</text>
<text x="359.2" y="226.7">P8_gnd</text>
<text x="140.4" y="233.7">GND</text>
<text x="240.7" y="232.4">GND</text>
<text x="376.1" y="233.1">J8</text>
<text x="25.5" y="237.6">+5V</text>
<text x="88.2" y="235.1">+3.3V</text>
<text x="338.5" y="235">GND</text>
<text x="349.1" y="235.8">GNDPWR</text>
<text x="44.4" y="243.3">LINEAR_LDO</text>
<text x="99.1" y="242.7">+5V</text>
<text x="130.8" y="243.3">LINEAR_LDO</text>
<text x="198.2" y="241.4">+5V</text>
<text x="229.8" y="240.8">LINEAR_LDO</text>
<text x="230.9" y="245.8">Input</text>
<text x="243.4" y="245.8">Output</text>
<text x="29.9" y="249.7">C68</text>
<text x="45.5" y="247.1">Input</text>
<text x="58" y="247.1">Output</text>
<text x="58" y="249.6">Output</text>
<text x="85.8" y="249.7">C69</text>
<text x="116.2" y="249.7">C70</text>
<text x="131.8" y="247.1">Input</text>
<text x="144.3" y="247.1">Output</text>
<text x="144.3" y="249.6">Output</text>
<text x="172.1" y="249.7">C71</text>
<text x="215.3" y="248.5">C75</text>
<text x="215.4" y="250.8">0.1uF</text>
<text x="238.1" y="251.8" transform="rotate(-90 238.1 251.8)">Gnd</text>
<text x="243.4" y="248.3">Output</text>
<text x="271.2" y="248.5">C76</text>
<text x="271.2" y="250.8">10uF</text>
<text x="29.9" y="252.1">10uF</text>
<text x="44.7" y="257.3">U1</text>
<text x="52.7" y="253" transform="rotate(-90 52.7 253)">Gnd</text>
<text x="85.8" y="252.1">10uF</text>
<text x="116.3" y="252.1">0.1uF</text>
<text x="131" y="257.3">U2</text>
<text x="139.1" y="253" transform="rotate(-90 139.1 253)">Gnd</text>
<text x="172.2" y="252.1">10uF</text>
<text x="228.9" y="254.7">U11</text>
<text x="54.1" y="268">GND</text>
<text x="140.4" y="268">GND</text>
<text x="239.5" y="266.7">GND</text>
</g>
<g font-size="1.8">
<text x="137.2" y="48.2">Sheet: mcu_stm32</text>
<text x="209.5" y="48.2">Sheet: switch</text>
<text x="113" y="59.5">CAN1+</text>
<text x="275.6" y="54.4">TX1+</text>
<text x="275.6" y="56.9">TX1-</text>
<text x="275.6" y="59.5">RX1+</text>
<text x="341.6" y="56.9">TX2-</text>
<text x="341.6" y="59.5">RX2+</text>
<text x="341.6" y="54.4">TX2+</text>
<text x="113" y="62">CAN1-</text>
<text x="275.6" y="62">RX1-</text>
<text x="341.6" y="62">RX2-</text>
<text x="341.6" y="64.6">LED2_0</text>
<text x="268.8" y="70.9">TX2+</text>
<text x="341.6" y="67.1">LED2_1</text>
<text x="268.6" y="76">RX2+</text>
<text x="269.2" y="73.4">TX2-</text>
<text x="266.6" y="81.1">LED2_0</text>
<text x="266.6" y="83.6">LED2_1</text>
<text x="269" y="78.5">RX2-</text>
<text x="115.6" y="87.4">CAN2-</text>
<text x="115.6" y="84.9">CAN2+</text>
<text x="268.8" y="87.4">TX3+</text>
<text x="269.2" y="90">TX3-</text>
<text x="268.6" y="92.5">RX3+</text>
<text x="269" y="95">RX3-</text>
<text x="266.6" y="100.1">LED3_1</text>
<text x="266.6" y="97.6">LED3_0</text>
<text x="268.8" y="103.9">TX4+</text>
<text x="269.2" y="106.5">TX4-</text>
<text x="115.6" y="111.5">CAN3-</text>
<text x="115.6" y="109">CAN3+</text>
<text x="268.6" y="109">RX4+</text>
<text x="269" y="111.5">RX4-</text>
<text x="266.6" y="116.6">LED4_1</text>
<text x="266.6" y="114.1">LED4_0</text>
<text x="268.8" y="121.7">TX5+</text>
<text x="269.2" y="124.2">TX5-</text>
<text x="341.6" y="125.5">RX3+</text>
<text x="341.6" y="123">TX3-</text>
<text x="341.6" y="120.4">TX3+</text>
<text x="266.6" y="131.9">LED5_0</text>
<text x="268.6" y="126.8">RX5+</text>
<text x="269" y="129.3">RX5-</text>
<text x="341.6" y="130.6">LED3_0</text>
<text x="341.6" y="128.1">RX3-</text>
<text x="266.6" y="134.4">LED5_1</text>
<text x="341.6" y="133.1">LED3_1</text>
<text x="137.2" y="184.3">File: mcu_stm32_1.sch</text>
<text x="209.5" y="184.3">File: switch.sch</text>
<text x="336.5" y="186.5">TX4+</text>
<text x="336.5" y="189">TX4-</text>
<text x="336.5" y="191.6">RX4+</text>
<text x="336.5" y="194.1">RX4-</text>
<text x="336.5" y="196.6">LED4_0</text>
<text x="336.5" y="199.2">LED4_1</text>
</g>
<g font-size="1.8" fill="#848400">
<text x="171.8" y="52.7">ETH_COL</text>
<text x="211.1" y="52.7">ETH_COL</text>
<text x="168.5" y="57.8">ETH_RX_CLK</text>
<text x="171.8" y="55.3">ETH_CRS</text>
<text x="211.1" y="55.3">ETH_CRS</text>
<text x="211.1" y="57.8">ETH_RX_CLK</text>
<text x="249.6" y="55.3">TX1P+</text>
<text x="249.7" y="57.8">TX1M-</text>
<text x="138.7" y="60.4">CANH_1</text>
<text x="138.7" y="62.9">CANL_1</text>
<text x="168.7" y="60.4">ETH_TX_CLK</text>
<text x="169.7" y="62.9">ETH_RX_DV</text>
<text x="170.8" y="65.4">ETH_RXD0</text>
<text x="211.1" y="60.4">ETH_TX_CLK</text>
<text x="211.1" y="62.9">ETH_RX_DV</text>
<text x="211.1" y="65.4">ETH_RXD0</text>
<text x="248.5" y="65.4">LED1_0</text>
<text x="250.1" y="62.9">RX1M</text>
<text x="250.4" y="60.4">RX1P</text>
<text x="170.8" y="68">ETH_RXD1</text>
<text x="170.8" y="70.5">ETH_RXD2</text>
<text x="211.1" y="68">ETH_RXD1</text>
<text x="211.1" y="70.5">ETH_RXD2</text>
<text x="248.5" y="68">LED1_1</text>
<text x="250.6" y="71.8">TX2P</text>
<text x="169.9" y="75.6">ETH_TX_EN</text>
<text x="170.8" y="73.1">ETH_RXD3</text>
<text x="211.1" y="73.1">ETH_RXD3</text>
<text x="211.1" y="75.6">ETH_TX_EN</text>
<text x="250.3" y="74.3">TX2M</text>
<text x="250.4" y="76.9">RX2P</text>
<text x="171" y="78.1">ETH_TXD0</text>
<text x="171" y="80.7">ETH_TXD1</text>
<text x="171" y="83.2">ETH_TXD2</text>
<text x="211.1" y="78.1">ETH_TXD0</text>
<text x="211.1" y="80.7">ETH_TXD1</text>
<text x="211.1" y="83.2">ETH_TXD2</text>
<text x="248.5" y="82">LED2_0</text>
<text x="250.1" y="79.4">RX2M</text>
<text x="138.7" y="85.8">CANH_2</text>
<text x="138.7" y="88.3">CANL_2</text>
<text x="169.7" y="88.3">ETH_RX_ER</text>
<text x="171" y="85.8">ETH_TXD3</text>
<text x="211.1" y="85.8">ETH_TXD3</text>
<text x="211.1" y="88.3">ETH_RX_ER</text>
<text x="248.5" y="84.5">LED2_1</text>
<text x="250.6" y="88.3">TX3P</text>
<text x="172.5" y="95.9">SPI_SCK</text>
<text x="211.1" y="95.9">SCL_SPI</text>
<text x="250.1" y="95.9">RX3M</text>
<text x="250.3" y="90.8">TX3M</text>
<text x="250.4" y="93.4">RX3P</text>
<text x="171.7" y="101">SPI_MOSI</text>
<text x="173.8" y="98.5">SPI_CS</text>
<text x="211.1" y="98.5">chip_select_SPI</text>
<text x="211.1" y="101">Data_in_MOSI_SPI</text>
<text x="248.5" y="101">LED3_1</text>
<text x="248.5" y="98.5">LED3_0</text>
<text x="171.7" y="103.5">SPI_MISO</text>
<text x="211.1" y="103.5">Data_out_MISO_SPI</text>
<text x="250.3" y="107.4">TX4M</text>
<text x="250.6" y="104.8">TX4P</text>
<text x="138.7" y="109.9">CANH_3</text>
<text x="138.7" y="112.4">CANL_3</text>
<text x="171.9" y="109.9">RESET_N</text>
<text x="173.4" y="112.4">PWRDN</text>
<text x="211.1" y="109.9">switch_reset</text>
<text x="211.1" y="112.4">power_menegment_event</text>
<text x="250.1" y="112.4">RX4M</text>
<text x="250.4" y="109.9">RX4P</text>
<text x="248.5" y="117.5">LED4_1</text>
<text x="248.5" y="115">LED4_0</text>
<text x="170.9" y="123.9">ETH_MDIO</text>
<text x="250.3" y="125.1">TX5M</text>
<text x="250.6" y="122.6">TX5P</text>
<text x="171.5" y="126.4">ETH_MDC</text>
<text x="250.1" y="130.2">RX5M</text>
<text x="250.4" y="127.7">RX5P</text>
<text x="248.5" y="135.3">LED5_1</text>
<text x="248.5" y="132.8">LED5_0</text>
</g>
<g font-size="1.8" fill="#0000c2">
<text x="90.2" y="195.4">2.5v</text>
<text x="271.8" y="209.3">2.5v</text>
<text x="171.4" y="210.6">1.2v</text>
<text x="171.4" y="244.9">1.2v</text>
<text x="270.5" y="243.6">1.2v</text>
</g>
</svg>
